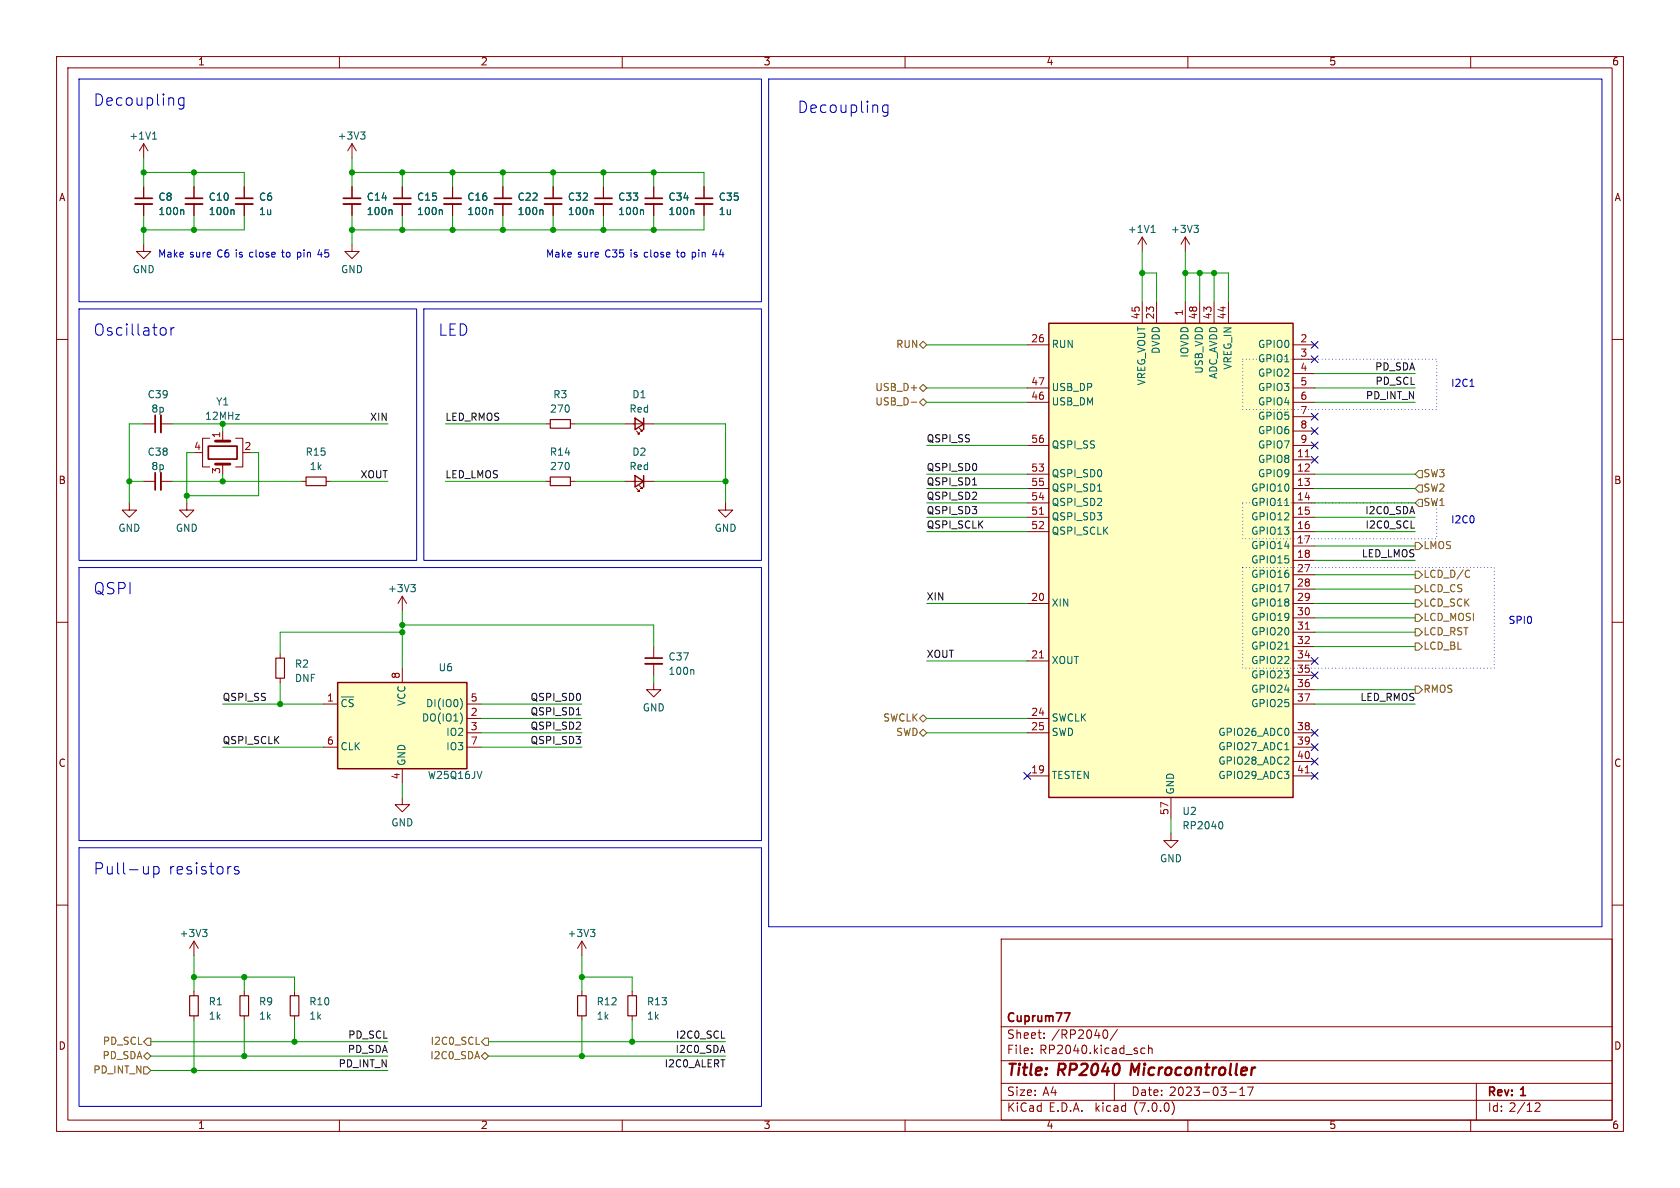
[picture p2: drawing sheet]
<svg xmlns="http://www.w3.org/2000/svg" width="297mm" height="210mm" viewBox="0 0 297 210" stroke-linecap="round" stroke-linejoin="round" font-family="sans-serif">
<g fill="none" stroke="#840000" stroke-width=".18">
<path d="M10 10h277v190h-277zM12 12h273v186h-273zM60 10v2M110 10v2M160 10v2M210 10v2M260 10v2M25.4 25.4l-.8 1.3M25.4 25.4v2.5M25.4 33v2.1M25.4 36.1v2M25.4 25.4l.8 1.3"/>
<path d="M34.3 33v2.1M34.3 36.1v2M43.2 33v2.1M43.2 36.1v2M62.2 25.4v2.5M62.2 33v2.1M62.2 36.1v2M62.2 25.4l-.7 1.3M62.2 25.4l.8 1.3M71.1 33v2.1M71.1 36.1v2M80 33v2.1"/>
<path d="M80 36.1v2M88.9 33v2.1M88.9 36.1v2M97.8 33v2.1M97.8 36.1v2M106.7 33v2.1M106.7 36.1v2M115.6 33v2.1M115.6 36.1v2M124.5 33v2.1M124.5 36.1v2M10 60h2"/>
<path d="M25.4 43.2v1.3h1.3l-1.3 1.2-1.3-1.2h1.3M62.2 43.2v1.3h1.3l-1.3 1.2-1.2-1.2h1.2M201.9 41.9v2.6M201.9 53.3v3.9M201.9 41.9l-.7 1.3M201.9 41.9l.8 1.3M204.5 53.3v3.9M209.5 41.9v2.6M209.5 53.3v3.9M209.5 41.9l-.7 1.3M209.5 41.9l.8 1.3M212.1 53.3v3.9"/>
<path d="M214.6 53.3v3.9M217.2 53.3v3.9M285 60h2M25.4 74.9h2M28.4 74.9h2.1M37.1 77.5h-1.3v5.1h1.3M39.4 76.2v1.8M41.7 77.5h1.2v5.1h-1.2M96.5 74.9h.8M100.8 74.9h.8M110.5 74.9h5.1M112.5 76.2l.5 .5h-.2h.2v-.2"/>
<path d="M113 75.7l.5 .5h-.2h.2v-.3M181.6 61h3.8M181.6 71.1h3.8M181.6 68.6h3.8M181.6 78.7h3.8M228.6 61h3.8M228.6 63.5h3.8M228.6 66h3.8M228.6 71.1h3.8M228.6 68.6h3.8M228.6 78.7h3.8M228.6 73.7h3.8"/>
<path d="M228.6 76.2h3.8M22.9 88.9v1.3h1.2l-1.2 1.2-1.3-1.2h1.3M25.4 85.1h2M28.4 85.1h2.1M33 88.9v1.3h1.3l-1.3 1.2-1.3-1.2h1.3M35.6 80h.2M39.4 82v.6M53.3 85.1h.8M57.7 85.1h.7M96.5 85.1h.8M100.8 85.1h.8M110.5 85.1h5.1"/>
<path d="M112.5 86.4l.5 .5h-.2h.2v-.3M113 85.9l.5 .5h-.2h.2v-.3M128.3 88.9v1.3h1.2l-1.2 1.2-1.3-1.2h1.3M181.6 83.8h3.8M181.6 86.4h3.8M181.6 88.9h3.8M181.6 91.4h3.8M181.6 94h3.8M228.6 81.3h3.8M228.6 83.8h3.8M228.6 86.4h3.8M228.6 88.9h3.8"/>
<path d="M228.6 91.4h3.8M228.6 94h3.8M228.6 96.5h3.8M228.6 99.1h3.8M10 110h2M49.5 115.6v.7M49.5 119.9v.8M71.1 105.4v2.6M71.1 118.1v2.6M71.1 105.4l-.7 1.3M71.1 105.4l.8 1.3M115.6 114.3v2"/>
<path d="M115.6 117.3v2.1M181.6 106.7h3.8M181.6 116.8h3.8M228.6 106.7h3.8M228.6 116.8h3.8M228.6 101.6h3.8M228.6 104.1h3.8M228.6 109.2h3.8M228.6 111.8h3.8M228.6 114.3h3.8M228.6 119.4h3.8M285 110h2"/>
<path d="M57.1 124.5h2.6M57.1 132.1h2.6M71.1 135.9v2.5M82.5 124.5h2.6M82.5 127h2.6M82.5 129.5h2.6M82.5 132.1h2.6M115.6 120.7v1.2h1.2l-1.2 1.3-1.3-1.3h1.3M181.6 127h3.8M181.6 129.5h3.8M181.6 137.2h3.8M228.6 124.5h3.8"/>
<path d="M228.6 129.5h3.8M228.6 132.1h3.8M228.6 137.2h3.8M228.6 121.9h3.8M228.6 134.6h3.8M10 160h2M71.1 141v1.2h1.3l-1.3 1.3-1.3-1.3h1.3M207 147.3v1.3h1.3l-1.3 1.3-1.3-1.3h1.3M207 141v3.8M285 160h2M34.3 166.4v2.5M34.3 175.3v.7"/>
<path d="M34.3 179.6v.7M34.3 166.4l-.8 1.2M34.3 166.4l.8 1.2M43.2 175.3v.7M43.2 179.6v.7M52.1 175.3v.7M52.1 179.6v.7M102.9 166.4v2.5M102.9 175.3v.7M102.9 179.6v.7M102.9 166.4l-.8 1.2M102.9 166.4l.7 1.2"/>
<path d="M111.8 175.3v.7M111.8 179.6v.7M177 166h108v32h-108zM60 198v2M110 198v2M160 198v2M177 194.5h108M177 191.5h108M177 187.5h108M177 181.5h108M182.4 186.1v.2M182.4 185.3v.2"/>
<path d="M184.6 183.4v.2M184.6 182.6v.2M195.3 182.1a.81 .81 0 0 1 .6 .6 .81 .81 0 0 1-.3 .8l-.3 .1M197 191.5v3M197.5 182l-1.2 1.9M201.8 186.1l.2 .2 .4-.1M202.4 185.3h-.4l-.2 .1M203 185.4l.3-.1h.3l.1 1M203 184.8v1.5M207.2 194.8a1.74 1.74 0 0 1 0 2.2M210 198v2M217.4 193.1h1.1"/>
<path d="M219.2 193.7h.8M219.2 192.6l.4-.4v1.5M220.5 192.2h1l-.6 1.5M260 198v2M261 191.5v6.5M271.4 195.1l.6-.1 .2 .1 .1 .3-1 1.1h1"/>
</g>
<g fill="none" stroke="#840000" stroke-width=".3">
<path d="M23.9 35.1h3M32.8 35.1h3M41.7 35.1h3M60.7 35.1h3.1M69.6 35.1h3M78.5 35.1h3M87.4 35.1h3M96.3 35.1h3M105.2 35.1h3M114 35.1h3.1M122.9 35.1h3.1M27.4 73.4v3.1"/>
<path d="M36.8 78.9h5.1v2.3h-5.1zM27.4 83.6v3M114 116.3h3.1M188.1 179.1h1l-.6 1.5"/>
</g>
<path d="M185.4 57.2h43.2v83.8h-43.2zM112.3 73.9l1.5 1-1.5 1zM113.8 73.9v2M112.3 84.1l1.5 1-1.5 1zM113.8 84.1v2M59.7 120.7h22.8v15.2h-22.8z" fill="none" stroke="#840000" stroke-width=".25"/>
<path d="M97.3 74.2h3.5v1.5h-3.5zM54.1 84.3h3.6v1.6h-3.6zM97.3 84.3h3.5v1.6h-3.5zM48.8 116.3h1.5v3.6h-1.5zM33.5 176h1.6v3.6h-1.6zM42.4 176h1.5v3.6h-1.5zM51.3 176h1.5v3.6h-1.5zM102.1 176h1.5v3.6h-1.5zM111 176h1.5v3.6h-1.5z" fill="none" stroke="#840000" stroke-width=".2"/>
<g fill="none" stroke="#840000" stroke-width=".33">
<path d="M23.9 36.1h3M32.8 36.1h3M41.7 36.1h3M60.7 36.1h3.1M69.6 36.1h3M78.5 36.1h3M87.4 36.1h3M96.3 36.1h3M105.2 36.1h3M114 36.1h3.1M122.9 36.1h3.1M28.4 73.4v3.1"/>
<path d="M28.4 83.6v3M114 117.3h3.1"/>
</g>
<g fill="none" stroke="#006464" stroke-width=".18">
<path d="M27 24.6h.7M27.2 23.5l.1-.2v1.3M32.3 37.1l.2 .2v.6M41.2 37.1l.2 .2v.6M63.7 23.3h.8l-.4 .5M64.3 23.8l.2 .3v.3l-.2 .2M69.1 37.1l.2 .2v.6M78 37.1l.2 .2v.6M86.9 37.1l.2 .2v.6M95.8 37.1l.2 .2v.6M104.7 37.1l.2 .2v.6M113.6 37.1l.2 .2v.6"/>
<path d="M122.5 37.1l.2 .2v.6M211.1 39.8h.7l-.4 .5M203.5 41.1h.7M203.7 40l.2-.2v1.3M211.6 40.3l.2 .3v.3l-.2 .2M227.1 89.4h.8M72.6 103.3h.8l-.4 .5M73.2 103.8l.2 .3v.3l-.2 .2M122.5 118.4l.2 .2v.6M227.1 114.8h.8M60.3 123.2h2.3M61.2 123.8l-.2-.1h-.3l-.3 .5"/>
<path d="M62.4 123.7h-.4l-.3 .3M81.4 123.5a1.49 1.49 0 0 1 0 1.9M81.6 126.4l.1 .5-.1 .7M227.1 132.5h.8M215.9 145.2a.79 .79 0 0 1 0 1.3M35.8 164.3h.8l-.4 .5M36.3 164.8l.3 .2v.3l-.3 .3M104.4 164.3h.8l-.5 .5M104.9 164.8l.3 .2v.3l-.3 .3"/>
</g>
<path d="M38.1 78h2.5M38.1 82h2.5" fill="none" stroke="#840000" stroke-width=".51"/>
<g fill="#ffffc2" stroke="#ffffc2" stroke-width=".18">
<path d="M59.7 120.7h22.8v15.2h-22.8z"/>
<path d="M185.4 57.2h43.2v83.8h-43.2z"/>
</g>
<path d="M183.8 90.9h.7M230.7 80.7h.8M183.8 116.3h.7M230.7 111.2h.8M230.7 136.6h.8" fill="none" stroke="#a90000" stroke-width=".18"/>
<g fill="none" stroke="#725600" stroke-width=".18">
<path d="M161.1 71.1h1M162.6 61l.6-.7 .6 .7-.6 .6zM162.6 68.6l.6-.7 .6 .7-.6 .6zM162.6 71.1l.6-.6 .6 .6-.6 .7zM250.2 83.8l.6-.6h.7v1.3h-.7zM250.2 88.9l.6-.6h.7v1.2h-.7zM250.2 95.9h.6l.7 .6-.7 .7h-.6zM250.8 85.7h.7v1.3h-.7l-.6-.6zM250.2 111.1h.6l.7 .7-.7 .6h-.6zM250.2 113.7h.6l.7 .6-.7 .6h-.6zM250.2 108.6h.6l.7 .6-.7 .7h-.6zM250.2 103.5h.6l.7 .6-.7 .7h-.6z"/>
<path d="M250.2 106h.6l.7 .7-.7 .6h-.6zM250.2 101h.6l.7 .6-.7 .6h-.6zM259.8 100.9h.1M259.8 101.9v.1M162.6 127l.6-.6 .6 .6-.6 .6zM162.6 129.5l.6-.6 .6 .6-.6 .7zM250.2 121.3h.6l.7 .6-.7 .7h-.6zM25.4 188.6h.6l.7 .6-.7 .7h-.6zM25.4 186.7l.6-.6 .7 .6-.7 .6zM26 183.5h.7v1.3h-.7l-.6-.6zM84.2 184.6h.6M85.1 186.7l.6-.6 .7 .6-.7 .6z"/>
<path d="M85.7 183.5h.7v1.3h-.7l-.6-.6z"/>
</g>
<path d="M249.5 93.4h.6M101.9 126.4h.7M127.5 183.5h.6" fill="none" stroke="#0f0f0f" stroke-width=".18"/>
<g fill="none" stroke="#0000c2" stroke-width=".18">
<path d="M14 14h120.6v39.3h-120.6zM32.5 17.3v1.6a.54 .54 0 0 1-.8 .3M32.5 17.4l-.6-.1-.3 .4v.5l.1 .3 .2 .1 .6-.1M135.9 14h147.3v149.8h-147.3zM157 18.6v1.6a.54 .54 0 0 1-.9 .3M157 18.6h-.6l-.4 .3v.6l.2 .3 .2 .1 .6-.1M14 54.6h59.7v44.5h-59.7zM29 57.9l.4 .4v.6l-.4 .4M30.2 57.9v1.4M30.8 57.9a.51 .51 0 0 0-.6 .4M56.5 44.1l-.3 .9h.8M74.9 54.6h59.7v44.5h-59.7z"/>
<path d="M126.3 44.1l-.3 .9h.8M259.9 68.3h.7M14 100.3h120.6v48.3h-120.6zM14 149.9h120.6v45.7h-120.6zM26.2 153.2v1.3M26.2 154.3l-.3 .2M27.2 153.2v2M27.2 153.3l.5-.1 .4 .4v.5l-.2 .3-.2 .1-.5-.1M42.2 153.3l-.5-.1-.3 .3 .1 .2 .7 .2 .1 .2-.1 .3-.2 .1-.6-.1"/>
</g>
<path d="M219.7 63.5h34.3v8.9h-34.3v-8.9M219.7 88.9h34.3v6.4h-34.3v-6.4M219.7 100.3h44.5v17.8h-44.5v-17.8" fill="none" stroke="#0000c2" stroke-width=".18" stroke-dasharray="0 .6"/>
<g fill="none" stroke="#009600" stroke-width=".18">
<path d="M25.4 30.5h17.8v2.5M25.4 27.9v5.1M25.4 38.1v5.1M34.3 30.5v2.5M34.3 38.1v2.5M43.2 38.1v2.5h-17.8M62.2 30.5h62.3v2.5M62.2 27.9v5.1M62.2 38.1v5.1M71.1 30.5v2.5M71.1 38.1v2.5M80 30.5v2.5"/>
<path d="M80 38.1v2.5M88.9 30.5v2.5M88.9 38.1v2.5M97.8 30.5v2.5M97.8 38.1v2.5M106.7 30.5v2.5M106.7 38.1v2.5M115.6 30.5v2.5M115.6 38.1v2.5M124.5 38.1v2.5h-62.3M201.9 48.3h2.6v5M201.9 44.5v8.8"/>
<path d="M209.5 44.5v8.8M209.5 48.3h7.7v5M212.1 48.3v5M214.6 48.3v5M25.4 74.9h-2.5v14M30.5 74.9h38.1M39.4 74.9v1.3M78.7 74.9h17.8M101.6 74.9h8.9M115.6 74.9h12.7v14M163.8 68.6h17.8M163.8 61h17.8"/>
<path d="M163.8 78.7h17.8M163.8 71.1h17.8M232.4 68.6h17.8M232.4 71.1h17.8M232.4 66h17.8M22.9 85.1h2.5M30.5 85.1h22.8M34.3 80h-1.3v8.9M39.4 83.8v1.3M44.4 80h1.3v7.6h-12.7M58.4 85.1h10.2M78.7 85.1h17.8"/>
<path d="M101.6 85.1h8.9M115.6 85.1h12.7M163.8 88.9h17.8M163.8 94h17.8M163.8 91.4h17.8M163.8 86.4h17.8M163.8 83.8h17.8M232.4 99.1h17.8M232.4 88.9h17.8M232.4 94h17.8M232.4 91.4h17.8M232.4 96.5h17.8"/>
<path d="M232.4 86.4h17.8M232.4 83.8h17.8M71.1 111.8h-21.6v3.8M71.1 108v10.1M71.1 110.5h44.5v3.8M115.6 119.4v1.3M163.8 106.7h17.8M163.8 116.8h17.8M232.4 111.8h17.8M232.4 106.7h17.8M232.4 104.1h17.8M232.4 109.2h17.8"/>
<path d="M232.4 101.6h17.8M232.4 114.3h17.8M39.4 124.5h17.7M39.4 132.1h17.7M49.5 120.7v3.8M71.1 138.4v2.6M85.1 124.5h17.8M85.1 132.1h17.8M85.1 129.5h17.8M85.1 127h17.8M163.8 129.5h17.8M163.8 127h17.8"/>
<path d="M232.4 124.5h17.8M232.4 121.9h17.8M207 144.8v2.5M34.3 172.7h17.8v2.6M34.3 168.9v6.4M43.2 172.7v2.6M102.9 168.9v6.4M102.9 172.7h8.9v2.6M26.7 189.2h41.9M26.7 184.2h41.9M26.7 186.7h41.9M34.3 180.3v8.9"/>
<path d="M43.2 180.3v6.4M52.1 180.3v3.9M86.4 184.2h41.9M86.4 186.7h41.9M102.9 180.3v6.4M111.8 180.3v3.9"/>
</g>
<g fill="none" stroke="#000084" stroke-width=".18">
<path d="M231.8 62.9l1.2 1.2M231.8 75.6l1.2 1.2M231.8 78.1l1.2 1.2M231.8 60.4l1.2 1.2M231.8 73.1l1.2 1.2M233 62.9l-1.2 1.2M233 75.6l-1.2 1.2M233 78.1l-1.2 1.2M233 60.4l-1.2 1.2M233 73.1l-1.2 1.2M231.8 80.7l1.2 1.2M233 80.7l-1.2 1.2"/>
<path d="M231.8 118.8l1.2 1.2M231.8 116.2l1.2 1.2M233 118.8l-1.2 1.2M233 116.2l-1.2 1.2M181 136.6l1.2 1.2M182.2 136.6l-1.2 1.2M231.8 136.6l1.2 1.2M231.8 128.9l1.2 1.2M231.8 134l1.2 1.2M231.8 131.5l1.2 1.2M233 136.6l-1.2 1.2M233 128.9l-1.2 1.2"/>
<path d="M233 134l-1.2 1.2M233 131.5l-1.2 1.2"/>
</g>
<g fill="#009600" stroke="#009600" stroke-width=".18">
<circle cx="62.2" cy="40.6" r=".46"/>
<circle cx="25.4" cy="40.6" r=".46"/>
<circle cx="25.4" cy="30.5" r=".46"/>
<circle cx="62.2" cy="30.5" r=".46"/>
<circle cx="34.3" cy="30.5" r=".46"/>
<circle cx="34.3" cy="40.6" r=".46"/>
<circle cx="39.4" cy="74.9" r=".46"/>
<circle cx="39.4" cy="85.1" r=".46"/>
<circle cx="33" cy="87.6" r=".46"/>
<circle cx="34.3" cy="172.7" r=".46"/>
<circle cx="22.9" cy="85.1" r=".46"/>
<circle cx="43.2" cy="186.7" r=".46"/>
<circle cx="34.3" cy="189.2" r=".46"/>
<circle cx="43.2" cy="172.7" r=".46"/>
<circle cx="88.9" cy="30.5" r=".46"/>
<circle cx="102.9" cy="186.7" r=".46"/>
<circle cx="111.8" cy="184.2" r=".46"/>
<circle cx="49.5" cy="124.5" r=".46"/>
<circle cx="52.1" cy="184.2" r=".46"/>
<circle cx="102.9" cy="172.7" r=".46"/>
<circle cx="106.7" cy="40.6" r=".46"/>
<circle cx="97.8" cy="40.6" r=".46"/>
<circle cx="97.8" cy="30.5" r=".46"/>
<circle cx="106.7" cy="30.5" r=".46"/>
<circle cx="115.6" cy="30.5" r=".46"/>
<circle cx="71.1" cy="30.5" r=".46"/>
<circle cx="80" cy="40.6" r=".46"/>
<circle cx="71.1" cy="40.6" r=".46"/>
<circle cx="80" cy="30.5" r=".46"/>
<circle cx="71.1" cy="111.8" r=".46"/>
<circle cx="71.1" cy="110.5" r=".46"/>
<circle cx="88.9" cy="40.6" r=".46"/>
<circle cx="128.3" cy="85.1" r=".46"/>
<circle cx="212.1" cy="48.3" r=".46"/>
<circle cx="209.5" cy="48.3" r=".46"/>
<circle cx="201.9" cy="48.3" r=".46"/>
<circle cx="115.6" cy="40.6" r=".46"/>
<circle cx="214.6" cy="48.3" r=".46"/>
</g>
<g font-size="2.8" fill="#0000c2">
<text x="16.5" y="19.1">Decoupling</text>
<text x="141" y="20.3">Decoupling</text>
<text x="16.5" y="59.7">Oscillator</text>
<text x="77.5" y="59.7">LED</text>
<text x="16.5" y="105.4">QSPI</text>
<text x="16.5" y="154.9">Pull-up</text>
<text x="29.7" y="154.9">resistors</text>
</g>
<g font-size="2.8" fill="#840000">
<text x="178" y="190.8">Title:</text>
<text x="187.1" y="190.8">RP2040</text>
<text x="200.6" y="190.8">Microcontroller</text>
</g>
<g font-size="2.1" fill="#840000">
<text x="178" y="183.9">Sheet:</text>
<text x="178" y="181.1">Cuprum77</text>
<text x="185.9" y="183.9">/RP2040/</text>
<text x="178" y="186.6">File:</text>
<text x="183.8" y="186.6">RP2040.kicad_sch</text>
<text x="178" y="196.8">KiCad</text>
<text x="178" y="194">Size:</text>
<text x="184.3" y="194">A4</text>
<text x="185.4" y="196.8">E.D.A.</text>
<text x="193.7" y="196.8">kicad</text>
<text x="200" y="194">Date:</text>
<text x="200.6" y="196.8">(7.0.0)</text>
<text x="206.7" y="194">2023-03-17</text>
<text x="263" y="194.2">Rev:</text>
<text x="263" y="196.8">Id: 2/12</text>
<text x="269" y="194.2">1</text>
</g>
<g font-size="1.8" fill="#840000">
<text x="35" y="11.8">1</text>
<text x="85" y="11.8">2</text>
<text x="135" y="11.8">3</text>
<text x="185" y="11.8">4</text>
<text x="235" y="11.8">5</text>
<text x="285" y="11.8">6</text>
<text x="10.4" y="35.8">A</text>
<text x="285.4" y="35.8">A</text>
<text x="10.3" y="85.8">B</text>
<text x="285.3" y="85.8">B</text>
<text x="10.3" y="135.8">C</text>
<text x="285.3" y="135.8">C</text>
<text x="10.3" y="185.8">D</text>
<text x="285.3" y="185.8">D</text>
<text x="35" y="199.8">1</text>
<text x="85" y="199.8">2</text>
<text x="135" y="199.8">3</text>
<text x="185" y="199.8">4</text>
<text x="235" y="199.8">5</text>
<text x="285" y="199.8">6</text>
</g>
<g font-size="1.8" fill="#006464">
<text x="22.8" y="25">+1V1</text>
<text x="59.6" y="25">+3V3</text>
<text x="27.9" y="35.8">C8</text>
<text x="36.8" y="35.8">C10</text>
<text x="45.7" y="35.8">C6</text>
<text x="64.8" y="35.8">C14</text>
<text x="73.7" y="35.8">C15</text>
<text x="82.6" y="35.8">C16</text>
<text x="91.4" y="35.8">C22</text>
<text x="100.3" y="35.8">C32</text>
<text x="109.2" y="35.8">C33</text>
<text x="118.1" y="35.8">C34</text>
<text x="127" y="35.8">C35</text>
<text x="27.9" y="38.3">100n</text>
<text x="36.8" y="38.3">100n</text>
<text x="45.7" y="38.3">1u</text>
<text x="64.8" y="38.3">100n</text>
<text x="73.7" y="38.3">100n</text>
<text x="82.6" y="38.3">100n</text>
<text x="91.4" y="38.3">100n</text>
<text x="100.3" y="38.3">100n</text>
<text x="109.2" y="38.3">100n</text>
<text x="118.1" y="38.3">100n</text>
<text x="127" y="38.3">1u</text>
<text x="199.3" y="41.5">+1V1</text>
<text x="206.9" y="41.5">+3V3</text>
<text x="23.4" y="48.6">GND</text>
<text x="60.2" y="48.6">GND</text>
<text x="185.9" y="61.8">RUN</text>
<text x="205.3" y="62.7" transform="rotate(-90 205.3 62.7)">DVDD</text>
<text x="210.4" y="63.3" transform="rotate(-90 210.4 63.3)">IOVDD</text>
<text x="218" y="65.5" transform="rotate(-90 218 65.5)">VREG_IN</text>
<text x="222.3" y="61.8">GPIO0</text>
<text x="222.3" y="64.3">GPIO1</text>
<text x="26" y="70.7">C39</text>
<text x="38.2" y="71.9">Y1</text>
<text x="97.8" y="70.7">R3</text>
<text x="111.7" y="70.7">D1</text>
<text x="185.9" y="71.9">USB_DM</text>
<text x="185.9" y="69.4">USB_DP</text>
<text x="202.8" y="68.2" transform="rotate(-90 202.8 68.2)">VREG_VOUT</text>
<text x="212.9" y="66.2" transform="rotate(-90 212.9 66.2)">USB_VDD</text>
<text x="215.5" y="67.1" transform="rotate(-90 215.5 67.1)">ADC_AVDD</text>
<text x="222.3" y="66.9">GPIO2</text>
<text x="222.3" y="69.4">GPIO3</text>
<text x="222.3" y="71.9">GPIO4</text>
<text x="26.7" y="73.2">8p</text>
<text x="36.2" y="74.5">12MHz</text>
<text x="97.2" y="73.2">270</text>
<text x="111.2" y="73.2">Red</text>
<text x="222.3" y="74.5">GPIO5</text>
<text x="222.3" y="77">GPIO6</text>
<text x="26" y="80.8">C38</text>
<text x="26.7" y="83.4">8p</text>
<text x="54" y="80.8">R15</text>
<text x="54.7" y="83.4">1k</text>
<text x="97.2" y="80.8">R14</text>
<text x="97.2" y="83.4">270</text>
<text x="111.2" y="83.4">Red</text>
<text x="111.7" y="80.8">D2</text>
<text x="185.9" y="79.6">QSPI_SS</text>
<text x="222.3" y="82.1">GPIO8</text>
<text x="222.3" y="79.6">GPIO7</text>
<text x="185.9" y="84.6">QSPI_SD0</text>
<text x="185.9" y="89.7">QSPI_SD2</text>
<text x="185.9" y="87.2">QSPI_SD1</text>
<text x="221.1" y="87.2">GPIO10</text>
<text x="221.1" y="89.7">GPIO11</text>
<text x="222.3" y="84.6">GPIO9</text>
<text x="20.9" y="94.3">GND</text>
<text x="31" y="94.3">GND</text>
<text x="126.3" y="94.3">GND</text>
<text x="185.9" y="92.3">QSPI_SD3</text>
<text x="185.9" y="94.8">QSPI_SCLK</text>
<text x="221.1" y="92.3">GPIO12</text>
<text x="221.1" y="94.8">GPIO13</text>
<text x="221.1" y="97.3">GPIO14</text>
<text x="221.1" y="99.9">GPIO15</text>
<text x="68.5" y="105">+3V3</text>
<text x="185.9" y="107.5">XIN</text>
<text x="221.1" y="102.4">GPIO16</text>
<text x="221.1" y="105">GPIO17</text>
<text x="221.1" y="107.5">GPIO18</text>
<text x="221.1" y="110">GPIO19</text>
<text x="221.1" y="112.6">GPIO20</text>
<text x="52.1" y="118.3">R2</text>
<text x="77.5" y="118.9">U6</text>
<text x="118.1" y="117">C37</text>
<text x="118.1" y="119.6">100n</text>
<text x="185.9" y="117.7">XOUT</text>
<text x="221.1" y="115.1">GPIO21</text>
<text x="221.1" y="117.7">GPIO22</text>
<text x="52.1" y="120.8">DNF</text>
<text x="60.2" y="125.9">~{CS}</text>
<text x="71.9" y="124.9" transform="rotate(-90 71.9 124.9)">VCC</text>
<text x="75.2" y="125.3">DI(IO0)</text>
<text x="221.1" y="120.2">GPIO23</text>
<text x="221.1" y="122.7">GPIO24</text>
<text x="221.1" y="125.3">GPIO25</text>
<text x="74.5" y="127.8">DO(IO1)</text>
<text x="78.8" y="130.4">IO2</text>
<text x="113.6" y="126">GND</text>
<text x="185.9" y="127.8">SWCLK</text>
<text x="185.9" y="130.4">SWD</text>
<text x="215.3" y="130.4">GPIO26_ADC0</text>
<text x="60.2" y="132.9">CLK</text>
<text x="71.9" y="135.4" transform="rotate(-90 71.9 135.4)">GND</text>
<text x="75.6" y="138">W25Q16JV</text>
<text x="78.8" y="132.9">IO3</text>
<text x="185.9" y="138">TESTEN</text>
<text x="215.3" y="132.9">GPIO27_ADC1</text>
<text x="215.3" y="135.4">GPIO28_ADC2</text>
<text x="215.3" y="138">GPIO29_ADC3</text>
<text x="207.8" y="140.5" transform="rotate(-90 207.8 140.5)">GND</text>
<text x="69.1" y="146.4">GND</text>
<text x="209" y="144.3">U2</text>
<text x="209" y="146.9">RP2040</text>
<text x="205" y="152.7">GND</text>
<text x="31.7" y="165.9">+3V3</text>
<text x="100.3" y="165.9">+3V3</text>
<text x="36.8" y="178">R1</text>
<text x="45.7" y="178">R9</text>
<text x="54.6" y="178">R10</text>
<text x="105.4" y="178">R12</text>
<text x="114.3" y="178">R13</text>
<text x="36.8" y="180.5">1k</text>
<text x="45.7" y="180.5">1k</text>
<text x="54.6" y="180.5">1k</text>
<text x="105.4" y="180.5">1k</text>
<text x="114.3" y="180.5">1k</text>
</g>
<g font-size="1.8" fill="#0000c2">
<text x="27.9" y="45.7">Make</text>
<text x="33.5" y="45.7">sure</text>
<text x="38.5" y="45.7">C6 is</text>
<text x="44.4" y="45.7">close</text>
<text x="50.3" y="45.7">to</text>
<text x="53" y="45.7">pin</text>
<text x="56.8" y="45.7">45</text>
<text x="96.5" y="45.7">Make</text>
<text x="102.1" y="45.7">sure</text>
<text x="107.1" y="45.7">C35</text>
<text x="111.6" y="45.7">is</text>
<text x="114.2" y="45.7">close</text>
<text x="120.1" y="45.7">to</text>
<text x="122.8" y="45.7">pin</text>
<text x="126.6" y="45.7">44</text>
<text x="256.5" y="68.6">I2C1</text>
<text x="256.5" y="92.7">I2C0</text>
<text x="266.7" y="110.5">SPI0</text>
</g>
<g font-size="1.8" fill="#a90000">
<text x="201.7" y="56.5" transform="rotate(-90 201.7 56.5)">45</text>
<text x="204.2" y="56.5" transform="rotate(-90 204.2 56.5)">23</text>
<text x="209.3" y="55.9" transform="rotate(-90 209.3 55.9)">1</text>
<text x="211.8" y="56.5" transform="rotate(-90 211.8 56.5)">48</text>
<text x="214.4" y="56.5" transform="rotate(-90 214.4 56.5)">43</text>
<text x="216.9" y="56.5" transform="rotate(-90 216.9 56.5)">44</text>
<text x="182.2" y="60.7">26</text>
<text x="229.8" y="60.7">2</text>
<text x="229.8" y="63.2">3</text>
<text x="229.8" y="65.8">4</text>
<text x="182.2" y="70.9">46</text>
<text x="182.2" y="68.3">47</text>
<text x="229.8" y="68.3">5</text>
<text x="229.8" y="70.9">6</text>
<text x="39.1" y="77.5" transform="rotate(-90 39.1 77.5)">1</text>
<text x="229.8" y="73.4">7</text>
<text x="229.8" y="75.9">8</text>
<text x="34.3" y="79.8">4</text>
<text x="39.1" y="83.9" transform="rotate(-90 39.1 83.9)">3</text>
<text x="43.1" y="79.8">2</text>
<text x="182.2" y="83.6">53</text>
<text x="182.2" y="78.5">56</text>
<text x="229.2" y="81">11</text>
<text x="229.2" y="83.6">12</text>
<text x="229.8" y="78.5">9</text>
<text x="182.2" y="88.6">54</text>
<text x="182.2" y="86.1">55</text>
<text x="229.2" y="86.1">13</text>
<text x="229.2" y="88.6">14</text>
<text x="182.2" y="91.2">51</text>
<text x="182.2" y="93.7">52</text>
<text x="229.2" y="91.2">15</text>
<text x="229.2" y="93.7">16</text>
<text x="229.2" y="96.3">17</text>
<text x="229.2" y="98.8">18</text>
<text x="229.2" y="101.3">27</text>
<text x="182.2" y="106.4">20</text>
<text x="229.2" y="103.9">28</text>
<text x="229.2" y="106.4">29</text>
<text x="229.2" y="109">30</text>
<text x="229.2" y="111.5">31</text>
<text x="182.2" y="116.6">21</text>
<text x="229.2" y="114">32</text>
<text x="229.2" y="116.6">34</text>
<text x="229.2" y="119.1">35</text>
<text x="57.8" y="124.2">1</text>
<text x="70.9" y="120" transform="rotate(-90 70.9 120)">8</text>
<text x="83.2" y="124.2">5</text>
<text x="229.2" y="121.7">36</text>
<text x="229.2" y="124.2">37</text>
<text x="57.8" y="131.8">6</text>
<text x="83.2" y="126.7">2</text>
<text x="83.2" y="129.3">3</text>
<text x="83.2" y="131.8">7</text>
<text x="182.2" y="126.7">24</text>
<text x="182.2" y="129.3">25</text>
<text x="229.2" y="129.3">38</text>
<text x="229.2" y="131.8">39</text>
<text x="70.9" y="137.8" transform="rotate(-90 70.9 137.8)">4</text>
<text x="182.2" y="136.9">19</text>
<text x="229.2" y="134.4">40</text>
<text x="229.2" y="136.9">41</text>
<text x="206.8" y="144.1" transform="rotate(-90 206.8 144.1)">57</text>
</g>
<g font-size="1.8" fill="#725600">
<text x="158.3" y="61.8">RUN</text>
<text x="154.6" y="69.4">USB_D+</text>
<text x="154.6" y="71.9">USB_D-</text>
<text x="251.7" y="84.6">SW3</text>
<text x="251.7" y="89.7">SW1</text>
<text x="251.7" y="87.2">SW2</text>
<text x="251.7" y="97.3">LMOS</text>
<text x="251.7" y="105">LCD_CS</text>
<text x="251.7" y="107.5">LCD_SCK</text>
<text x="251.7" y="102.4">LCD_D/C</text>
<text x="251.7" y="112.6">LCD_RST</text>
<text x="251.7" y="110">LCD_MOSI</text>
<text x="251.7" y="115.1">LCD_BL</text>
<text x="251.7" y="122.7">RMOS</text>
<text x="156" y="127.8">SWCLK</text>
<text x="158.3" y="130.4">SWD</text>
<text x="18.1" y="185">PD_SCL</text>
<text x="76" y="185">I2C0_SCL</text>
<text x="16.4" y="190.1">PD_INT_N</text>
<text x="18" y="187.5">PD_SDA</text>
<text x="75.9" y="187.5">I2C0_SDA</text>
</g>
<g font-size="1.8" fill="#0f0f0f">
<text x="243" y="65.7">PD_SDA</text>
<text x="241.4" y="70.8">PD_INT_N</text>
<text x="243" y="68.2">PD_SCL</text>
<text x="65.3" y="74.6">XIN</text>
<text x="78.7" y="74.6">LED_RMOS</text>
<text x="163.8" y="78.4">QSPI_SS</text>
<text x="163.8" y="83.5">QSPI_SD0</text>
<text x="63.6" y="84.7">XOUT</text>
<text x="78.7" y="84.7">LED_LMOS</text>
<text x="163.8" y="88.6">QSPI_SD2</text>
<text x="163.8" y="86">QSPI_SD1</text>
<text x="163.8" y="93.6">QSPI_SCLK</text>
<text x="163.8" y="91.1">QSPI_SD3</text>
<text x="241.2" y="91.1">I2C0_SDA</text>
<text x="241.3" y="93.6">I2C0_SCL</text>
<text x="240.6" y="98.7">LED_LMOS</text>
<text x="163.8" y="106.3">XIN</text>
<text x="163.8" y="116.5">XOUT</text>
<text x="39.4" y="124.1">QSPI_SS</text>
<text x="93.7" y="124.1">QSPI_SD0</text>
<text x="240.4" y="124.1">LED_RMOS</text>
<text x="39.4" y="131.7">QSPI_SCLK</text>
<text x="93.7" y="129.2">QSPI_SD2</text>
<text x="93.7" y="131.7">QSPI_SD3</text>
<text x="93.7" y="126.7">QSPI_SD1</text>
<text x="61.4" y="183.8">PD_SCL</text>
<text x="119.4" y="183.8">I2C0_SCL</text>
<text x="59.7" y="188.9">PD_INT_N</text>
<text x="61.4" y="186.3">PD_SDA</text>
<text x="117.4" y="188.9">I2C0_ALERT</text>
<text x="119.3" y="186.3">I2C0_SDA</text>
</g>
</svg>
